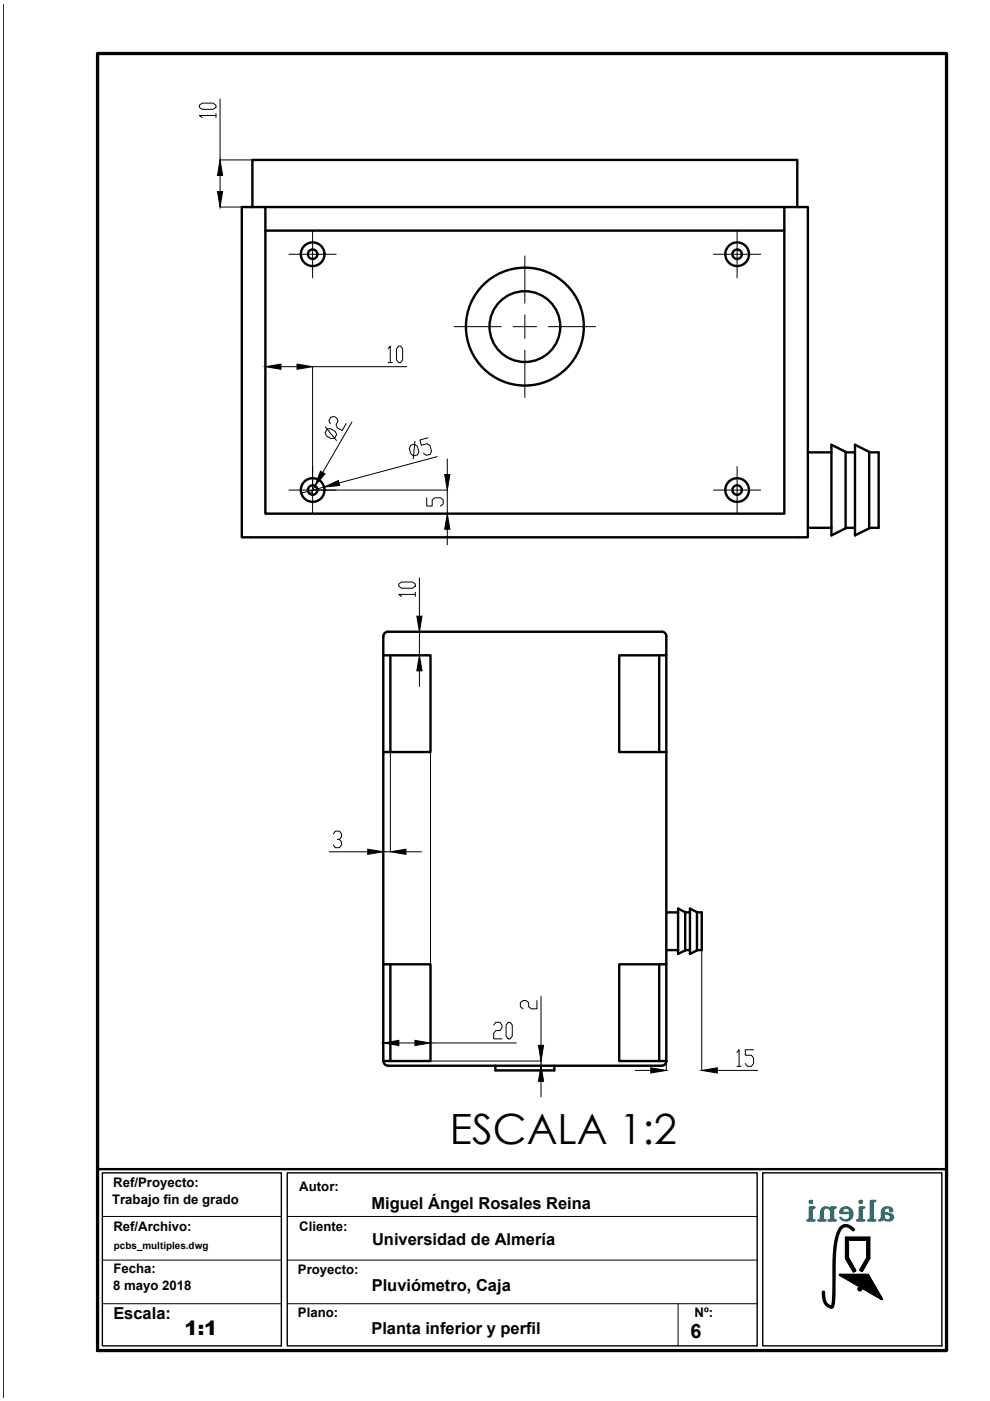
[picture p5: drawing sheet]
<svg xmlns="http://www.w3.org/2000/svg" width="210mm" height="297mm" viewBox="0 0 210 297" stroke-linecap="round" stroke-linejoin="round" font-family="sans-serif">
<!-- layer: 0 -->
<g fill="none" stroke="#000" stroke-width=".51">
<path d="M51.3 43.9h5v65h110v-65h5v70h-120zM53.5 43.9v-10h115.5v10M56.3 48.9h110M56.3 43.9h110M171.3 95.9h5M176.3 94.3l3 1.5v16.2l-3 1.5zM179.3 95.9h2M181.3 94.3l3 1.5v16.2l-3 1.5zM184.3 95.9h2v16h-2M171.3 111.9h5M179.3 111.9h2M81.3 134.9v4h10v20.5h-10v45h10v20.6h-10v-20.6"/>
<path d="M81.3 138.9v20.5M82.3 133.9h58M82.3 133.9a1.01 1.01 0 0 0-1 1M82.8 138.9v20.5M139.8 138.9v20.5M140.3 133.9a1.01 1.01 0 0 1 1 1M141.3 134.9v4h-10v20.5h10M141.3 138.9v20.5M141.3 159.4v45h-10v20.6h10v-20.6M141.3 193.4h2.5M143.8 192.6l1.5 .8v8.1l-1.5 .7zM145.3 193.4h1"/>
<path d="M146.3 192.6l1.5 .8v8.1l-1.5 .7zM147.8 193.4h1v8h-1M82.8 204.4v20.6M139.8 204.4v20.6M141.3 201.4h2.5M145.3 201.4h1M81.3 224.9a1.01 1.01 0 0 0 1 1.1M82.3 226h58M105 226v.9h12.5v-.9M141.3 224.9a1.01 1.01 0 0 1-1 1.1M20.7 247.9h180"/>
<circle cx="66.3" cy="53.9" r="2.51"/>
<circle cx="66.3" cy="53.9" r="1.01"/>
<circle cx="156.3" cy="53.9" r="2.51"/>
<circle cx="156.3" cy="53.9" r="1.01"/>
<circle cx="111.3" cy="69.2" r="12.5"/>
<circle cx="111.3" cy="69.2" r="7.5"/>
<circle cx="66.3" cy="103.9" r="2.51"/>
<circle cx="66.3" cy="103.9" r="1.01"/>
<circle cx="156.3" cy="103.9" r="2.51"/>
<circle cx="156.3" cy="103.9" r="1.01"/>
</g>
<g fill="none" stroke="#000" stroke-width=".21">
<path d="M.7 1v295.3M42.3 22.3l.6-.4h2.3l.6 .4v.5l-.6 .4h-2.3l-.6-.4zM45.8 24.5h-3.5l.6 .4M45.8 24.1v.8M46.7 21v12.9h6.8M46.7 37.2v3.4M46.7 43.9h4.5M66.3 48.9v5h-5M71.3 53.9h-5v5M111.3 54.3v10M156.3 48.9v5h-5M161.3 53.9h-5v5"/>
<path d="M56.3 77.7v31.1M59.6 77.7h3.4M82.3 74l.4-.6v3.5M82.3 76.9h.9M84.5 73.4h.4l.5 .6v2.3l-.5 .6h-.4l-.4-.6v-2.3zM86.2 77.7h-19.9v26.1M96.3 69.3h10M111.3 66.8v2.5h-2.5M111.3 74.3v10M113.8 69.3h-2.5v2.5M116.3 69.3h10M69 90.5l2.3 2.9"/>
<path d="M69.3 91l.8-.1 1 .6 .3 .6-.5 .8-.7 .1-1-.6-.3-.7zM73.4 89.8l-.9 1.5-1-.6-.2-.7 .4-.7-.3-.7-.5-.3-.7 .1-.5 .8 .3 .6M74.6 89.5l-6.2 10.7M87.1 94.4l.8-.2 .6 .4 .3 1.2-.3 .6-.8 .3-.6-.5-.3-1.1zM88 93.6l-.4 3.7M90.7 92.8l-1.7 .5 .3 1.1 1.3-.3 .6 .4 .3 1.2-.3 .6-.8 .2-.6-.4M92.7 96.8l-20.8 5.6M94.8 97.3v3.3M156.3 98.9v5h-5M66.3 101.4v2.5h-5M66.3 103.9h28.5v5h-38.5M66.8 103l-1 1.8"/>
<path d="M68.7 103.3l-4.8 1.3M68.8 103.9h-2.5v5M90.5 105.5v1.8h1.1v-1.3l.6-.5h1.2l.6 .5v.8l-.6 .5M94.8 112.2v3.3M161.3 103.9h-5v5M82.3 133.9h6.6v5h2.3M84.5 123.8l.6-.4h2.4l.6 .4v.5l-.6 .4h-2.4l-.6-.4zM88.1 126h-3.6l.6 .4M88.1 125.6v.8M88.9 122.5v8.1M82.8 159.5v21.1h-1.5v44.3M88.9 142.2v3.3"/>
<path d="M91.3 159.5v61.6h18.2M70.7 176.8l.4-.6h.9l.4 .6v.6l-.4 .6h-.5M72 178l.4 .6v.5l-.4 .6h-.9l-.4-.6M69.8 180.6h8.2M86.1 180.6h3.3M104.7 217.3l.4-.6h.9l.4 .6v.6l-.4 .6h-.9l-.4 .6v1.2h1.7M107.7 216.7h.5l.4 .6v2.4l-.4 .6h-.5l-.4-.6v-2.4zM113.8 212.1v1.8h-1.1l-.6-.5v-.8l-.6-.5h-.6l-.6 .5v.8l.6 .5M114.7 211.3v10.3M148.8 201.5v25.4M84.6 221.1h3.4M91.3 225h23.4v1h25.5"/>
<path d="M114.7 229.3v3.3M134.7 226.9h3.3M141.3 225v1.9M152.1 226.9h8.5M156.3 223.2l.4-.6v3.5M156.3 226.1h.8M159.8 222.6h-1.8v1.1h1.3l.5 .6v1.2l-.5 .6h-.9l-.4-.6M21.7 257.9h38M60.9 257.9h99.6M21.7 267.2h38M21.7 276.4h38M60.9 267.2h99.6"/>
<path d="M60.9 276.4h99.6M143.8 276.4v8.9"/>
</g>
<g fill="#000" stroke="#000" stroke-width=".21">
<path d="M46.7 33.9l.5 3.3h-1.1zM46.1 40.6h1.1l-.5 3.3zM56.3 77.7l3.3-.5v1.1zM63 77.2l3.3 .5-3.3 .6zM68 99.9l.9 .6-2.1 2.5zM68.7 103.3l3-1.4 .3 1zM94.8 108.9l.6 3.3h-1.1zM94.3 100.6h1.1l-.6 3.3zM88.4 130.6h1.1l-.6 3.3zM88.9 138.9l.6 3.3h-1.1zM78 180l3.3 .6-3.3 .5zM82.8 180.6l3.3-.6v1.1z"/>
<path d="M81.3 221.1l3.3-.5v1.1zM88 220.6l3.3 .5-3.3 .6zM114.7 226l.6 3.3h-1.1zM114.2 221.6h1.1l-.6 3.4zM138 226.4l3.3 .5-3.3 .6zM148.8 226.9l3.3-.5v1.1z"/>
</g>
<path d="M21.7 248.7h38v36.6h-38zM60.9 248.7h99.6v36.6h-99.6zM161.7 248.7h38v36.6h-38z" fill="none" stroke="#000" stroke-width=".3"/>
<path d="M20.7 11.3h180v275h-180z" fill="none" stroke="#000" stroke-width=".7"/>
<!-- layer: principal -->
<g fill="none" stroke="#000" stroke-width=".3">
<path d="M171.3 258.7h.1M171.4 258.7h.1M171.5 258.7h-.1M171.6 258.6l-.1 .1M171.7 255l.4-.4zM171.7 256.4l.4-.4zM171.7 256.4l.5-.4zM171.7 256.5l.5-.5zM171.7 256h.1M171.7 256.2l.2-.2-.2 .2M171.7 257.9l.4-.4-.4 .5M171.7 254.8l.2-.2z"/>
<path d="M171.8 254.8l.2-.2zM171.8 256l-.1 .1M171.8 254.6l-.1 .1M171.8 254.8l.2-.2-.3 .4zM171.9 254.6l-.2 .2M171.9 254.8h.1M171.9 254.9l.2-.1-.3 .2zM171.9 255l.2-.2zM171.9 255l.2-.2-.2 .2M172 256l-.3 .3M172 254.6l-.3 .3M172.1 256l-.4 .4"/>
<path d="M172.1 254.7l-.4 .3 .4-.3M172.1 256.4h.1M172.1 258.1l-.6 .6 .6-.5-.5 .5 .5-.4M172.1 258.7h.1M172.1 254.9l-.1 .1 .1-.1M172.1 255h.1M172.1 256.4l-.4 .5M172.1 256.5l-.4 .5M172.1 256.6l-.4 .4M172.1 256.7l-.4 .4M172.1 256.8l-.4 .4M172.1 256.9l-.4 .4"/>
<path d="M172.1 257l-.4 .4M172.1 257l-.4 .5M172.1 257.1l-.4 .5M172.1 257.2l-.4 .4M172.1 257.3l-.4 .4M172.1 257.4l-.4 .4M172.1 257.4l-.4 .5 .4-.4M172.1 257.6l-.4 .5M172.1 257.7l-.4 .5M172.1 257.8l-.4 .4M172.1 257.9l-.4 .4M172.1 257.9l-.4 .5"/>
<path d="M172.1 258l-.4 .5M172.1 258.4l-.3 .3M172.1 258.6l-.3 .1M172.1 258.6h.1M172.1 258.6l-.2 .1M172.2 256.3l-.5 .5M172.2 256.2l-.5 .5 .4-.4M172.2 258.6l-.2 .1 .1-.1M172.2 258.6l-.2 .1M172.2 256.2l-.1 .1M172.3 256l-.6 .5M172.3 256.1l.1-.1-.3 .3"/>
<path d="M172.3 258.6h.1M172.3 258.6l-.2 .1M172.3 256l-.6 .6 .4-.4M172.3 258.7h.1M172.3 256l-.2 .2M172.3 258.7h-.1M172.4 258.7h-.1M172.4 258.7h.1M172.4 256l-.1 .1M172.5 258.7h.1M172.5 258.7h-.1M172.5 256l-.1 .1"/>
<path d="M172.5 256h.1M173.7 258.7h.1M173.8 258.7h-.1M174 258.6l-.3 .1M174.1 258.7h.1M174.1 257l.4-.4-.4 .5M174.1 257.3l.4-.4-.4 .5M174.5 258.7h.1M174.5 258.1l-.6 .6 .6-.5M174.5 256.9l-.4 .3M174.5 257l-.4 .5M174.5 257.1l-.4 .4"/>
<path d="M174.5 257.2l-.4 .4M174.5 257.3l-.4 .4M174.5 257.3l-.4 .5M174.5 257.4l-.4 .4M174.5 257.5l-.4 .4M174.5 257.5l-.4 .5M174.5 257.6l-.4 .5M174.5 257.7l-.4 .4M174.5 257.8l-.4 .4M174.5 257.8l-.4 .5M174.5 257.9l-.4 .4M174.5 258l-.4 .4"/>
<path d="M174.5 258.1l-.4 .4M174.5 258.3l-.5 .4M174.5 258.3l-.4 .4M174.5 258.4l-.4 .3 .4-.1M174.5 258.6l-.2 .1 .2-.1M174.5 258.6h.1M174.5 256.2l-.2 .2M174.5 256.7l-.4 .5 .4-.4M174.5 256.2l-.2 .3M174.5 258.6l-.2 .1M174.5 256.6l-.4 .4M174.6 258.6l-.2 .1"/>
<path d="M174.6 258.6l-.1 .1M174.6 256.1l-.4 .4M174.6 256.4l-.5 .6M174.6 258.6h.1M174.6 258.7h.1M174.6 256.3l-.5 .6M174.6 256.3l-.5 .5M174.6 258.6l-.1 .1h.1M174.7 256.2l-.6 .6M174.7 256.1l-.5 .5M174.7 258.7h.1M174.8 258.7h-.1"/>
<path d="M174.8 256l-.6 .7M175.9 258.7h-.1M175.9 258.7l.2-.1zM176 258.7h-.1M176.2 258.7h.1M176.2 256h.1M176.2 256.4l.4-.4-.4 .5M176.2 257.9l.4-.5-.4 .5M176.2 258.6l-.2 .1M176.3 256l-.1 .1M176.4 256l-.2 .2M176.5 256l-.3 .3"/>
<path d="M176.6 256l-.4 .3M176.6 258.7h.1M176.6 256.1l-.4 .4M176.6 256.2l-.4 .4M176.6 256.3l-.4 .4M176.6 256.3l-.4 .5M176.6 256.4l-.4 .5M176.6 256.5l-.4 .4M176.6 256.6l-.4 .4M176.6 256.7l-.4 .4M176.6 256.8l-.4 .4M176.6 256.8l-.4 .5"/>
<path d="M176.6 256.9l-.4 .5M176.6 257l-.4 .5M176.6 257.1l-.4 .4M176.6 257.2l-.4 .4M176.6 257.3l-.4 .4M176.6 257.3l-.4 .5 .4-.4M176.6 257.5l-.4 .5M176.6 257.6l-.4 .5M176.6 257.7l-.4 .4M176.6 257.8l-.4 .4M176.6 257.8l-.4 .5M176.6 257.9l-.4 .4"/>
<path d="M176.6 258l-.4 .4M176.6 258.1l-.6 .6M176.6 258.1l-.5 .6 .5-.5M176.6 258.3l-.4 .4M176.6 258.4l-.3 .3M176.6 258.6l-.3 .1M176.6 258.6l-.2 .1 .2-.1M176.6 258.6h.1M176.6 258.6v.1M176.6 258.6l-.1 .1h.1M176.7 258.6l-.1 .1M176.7 258.6l-.1 .1 .1-.1"/>
<path d="M176.7 258.6h.1M176.8 258.7h.1M176.8 258.6l-.1 .1M176.8 258.7h-.1M177 258.7h-.2M177 258.7h.1M178.2 256.7l.6-.6-.6 .7M178.6 256.6l-.4 .5M178.6 256.7l-.4 .5M178.6 256.8l-.4 .4M178.6 256.9l-.3 .3M178.6 257l-.2 .2"/>
<path d="M178.6 257.1l-.1 .1M178.6 256.5l-.4 .5M178.6 256.2l-.3 .3M178.7 256.4l-.5 .5M178.8 256.1l-.5 .5M178.8 256.2l-.6 .7 .5-.5M178.9 256.1l-.1 .1M179 256.1l-.2 .1M179 256.1h-.1M179.1 256l-.1 .1M179.1 256h.1M179.2 256h.1"/>
<path d="M179.5 256h.1M179.6 256h.1M179.6 258.7h.1M179.6 256l.1 .1M179.7 256.1h.1M179.8 258.7h-.2M179.8 256.1h.1M179.9 256.1h.1M179.9 256.2h.1M179.9 256.1l-.1 .1M179.9 258.6h.1M180 256.2h.1"/>
<path d="M180.1 256.3l.1-.1-.1 .1M180.1 256.2v.1M180.1 256.4l.1-.1-.1 .1M180.1 258.3l.5-.4-.7 .8M180.2 256.5l.1-.1-.1 .1M180.2 256.5l.1-.2-.1 .2M180.2 256.6l.2-.1-.2 .2M180.2 258.2l.5-.6-.5 .6M180.2 256.7l.2-.2-.2 .2M180.2 256.3l-.1 .1M180.3 256.8l.2-.3-.2 .3M180.3 256.9l.2-.3-.2 .3"/>
<path d="M180.3 257.6l.4-.4-.4 .4M180.3 257l.3-.3-.3 .3M180.3 257.1l.3-.3-.3 .4M180.3 257.3l.3-.3-.3 .3M180.5 256.5l-.3 .2M180.5 258.1l-.4 .5M180.6 256.7l-.3 .2M180.6 258l-.7 .6M180.6 258l-.6 .6 .6-.6M180.6 257.9l-.7 .7 .7-.7M180.6 256.9l-.3 .3M180.7 257.8l-.5 .5 .4-.5"/>
<path d="M180.7 257.1l-.4 .4M180.7 257l-.4 .4M180.7 257.2l-.4 .4M180.7 257.2l-.4 .5M180.7 257.3l-.4 .6M180.7 257.5l-.4 .5M180.7 257.6l-.5 .5M182.3 255l.4-.4zM182.3 256h.1M182.3 256.4l.4-.4-.4 .4M182.3 254.6v.1M182.3 257.6l.4-.4-.4 .5"/>
<path d="M182.3 254.8l.2-.2zM182.3 256v.1M182.4 254.8l.2-.2zM182.4 254.6l-.1 .1M182.4 256l-.1 .2M182.4 258.7l.3-.2-.3 .2M182.4 254.6l-.1 .2M182.5 254.8h.1M182.5 256l-.2 .2M182.5 254.6l-.2 .3M182.5 256l-.2 .3M182.6 254.8l.1-.1-.3 .3z"/>
<path d="M182.6 254.6l-.3 .3 .3-.3M182.6 256l-.3 .3M182.7 256l-.4 .4M182.7 254.7l-.4 .3 .4-.3M182.7 254.8l-.3 .2 .3-.2M182.7 254.8l-.2 .2zM182.7 258.7h.1M182.7 254.9l-.2 .1M182.7 254.9l-.1 .1M182.7 255h.1M182.7 256.1l-.4 .4M182.7 256.1l-.4 .5"/>
<path d="M182.7 256.2l-.4 .4M182.7 256.3l-.4 .4M182.7 256.4l-.4 .4M182.7 256.4l-.4 .5M182.7 256.5l-.4 .5M182.7 256.6l-.4 .5M182.7 256.7l-.4 .5M182.7 256.8l-.4 .4M182.7 256.9l-.4 .4M182.7 257l-.4 .4M182.7 257l-.4 .5M182.7 257.1l-.4 .5"/>
<path d="M182.7 257.3l-.4 .5M182.7 257.4l-.4 .6M182.7 257.6l-.4 .4M182.7 257.7l-.4 .4M182.7 257.7l-.4 .5 .4-.4M182.7 257.9l-.4 .4M182.7 257.9l-.4 .5M182.7 258l-.4 .5M182.7 258.2l-.4 .5M182.7 258.1l-.4 .5M182.7 258.3l-.4 .4 .4-.3M182.7 258.6l-.2 .1"/>
<path d="M182.7 258.7h-.1M184.6 255.8l.4-.4-.4 .5M184.6 256.7l.4-.4-.4 .4M184.6 257l.4-.4-.4 .5M184.6 258.1l.4-.4-.4 .5M184.6 258.7l.4-.3-.3 .3M184.7 254.6l-.1 .1M184.8 254.6l-.2 .2M184.9 254.6l-.3 .3M185 254.6l-.4 .4M185 258.7h.1M185 254.6l-.4 .5"/>
<path d="M185 254.7l-.4 .5M185 254.8l-.4 .4M185 254.8l-.4 .5M185 254.9l-.4 .5M185 255l-.4 .4M185 255.1l-.4 .4M185 255.1l-.4 .5M185 255.2l-.4 .4M185 255.2l-.4 .5M185 255.3l-.4 .5M185 255.5l-.4 .4M185 255.6l-.4 .4"/>
<path d="M185 255.7l-.4 .4M185 255.7l-.4 .5M185 255.8l-.4 .4M185 255.9l-.4 .4M185 255.9l-.4 .6M185 256.1l-.4 .4M185 256.2l-.4 .4M185 256.3l-.4 .5M185 256.4l-.4 .5M185 256.5l-.4 .4M185 256.7l-.4 .5M185 256.8l-.4 .5"/>
<path d="M185 256.9l-.4 .5M185 257l-.4 .6M185 257.2l-.4 .5M185 257.3l-.4 .4M185 257.4l-.4 .4M185 257.5l-.4 .4M185 257.5l-.4 .5M185 257.6l-.4 .4M185 257.6l-.4 .5M185 257.8l-.4 .5M185 257.9l-.4 .4M185 258l-.4 .4"/>
<path d="M185 258l-.4 .5M185 258.1l-.4 .5M185 258.2l-.4 .4M185 258.3l-.4 .4M185 258.4l-.4 .3M185 258.4l-.3 .3M185 258.5l-.2 .2M185 258.6l-.1 .1M185 258.7h-.1M187 257.5l.4-.4-.4 .5M187.2 258.6h.1M187.2 258.5l-.1 .1"/>
<path d="M187.3 258.4l-.3 .2 .2-.2M187.3 258.3l-.3 .3M187.3 258.2l-.3 .4 .3-.3M187.4 256.6l-.4 .4M187.4 256.7l-.4 .4M187.4 256.8l-.4 .4M187.4 256.9l-.4 .4M187.4 256.9l-.4 .5M187.4 257l-.4 .5M187.4 257.2l-.4 .4M187.4 257.3l-.4 .4M187.4 257.4l-.4 .4"/>
<path d="M187.4 257.4l-.4 .5M187.4 257.5l-.4 .4M187.4 257.6l-.4 .4M187.4 257.7l-.4 .4M187.4 257.7l-.4 .5M187.4 257.8l-.5 .5M187.4 257.9l-.6 .6M187.4 258l-.8 .7M187.4 258l-.6 .7M187.4 258.1l-.5 .6M187.4 256.2l-.2 .2M187.4 256.5l-.4 .5"/>
<path d="M187.5 256.4l-.5 .5 .4-.4M187.5 256.3l-.5 .6M187.5 256.1l-.4 .5M187.6 257.2h.1M187.7 256.1l-.7 .6M187.7 257.2h.1M187.7 256l-.7 .8M187.8 256l-.8 .8M187.8 257.2h.1M187.9 257.3h.1M188 257.3h-.1M188 257.3h.1"/>
<path d="M188.1 257.3h-.1M188.2 257.3h-.1M188.2 257.3h.1M188.3 257.3h-.1M188.3 257.3v.1M188.4 257.3l-.1 .1M188.5 257.4h-.2M188.5 257.4h-.1M188.5 257.4h.2M188.6 258.7l.7-.7-.7 .7M188.8 257.5h-.2M188.9 257.5l-.1 .1"/>
<path d="M188.9 257.9l.3-.3-.3 .3M189 257.5l-.2 .2M189.1 257.6l-.2 .2M189.1 258.6h.1M189.2 258.5l-.1 .1M189.2 257.7l-.3 .2M189.2 257.7l-.3 .3M189.2 257.7l-.3 .4M189.3 257.8l-.4 .3M189.3 258.3l-.3 .3M189.3 257.9l-.4 .3M189.3 257.9l-.4 .4"/>
<path d="M189.3 257.9l-.4 .5M189.3 257.9l-.5 .6M189.3 258.2l-.4 .4M189.3 257.9l-.5 .5M189.3 258l-.6 .7M189.3 258.1l-.6 .6M178.1 270.3h.1M178.2 270.3h-.1M178.3 270.3l-.1 .1M178.4 270.3l-.1 .1 .1-.1M178.5 270.3l-.2 .1 .2-.1M178.6 270.3l-.2 .2"/>
<path d="M178.7 270.3l-.2 .2M178.8 270.3l-.3 .2M178.9 270.3l-.3 .3M179 270.3l-.4 .3M179.1 270.3l-.4 .3M179.2 270.9l.7-.6-.7 .7M179.3 271l.8-.7-.7 .7M179.3 270.3l-.6 .4M179.4 270.3l-.5 .5M179.4 262.4h.1M179.4 270.3l-.5 .5 .6-.5M179.5 262.4l-.1 .1"/>
<path d="M179.5 270.3l-.5 .5M179.5 262.4l-.1 .2M179.6 270.3l-.6 .5 .8-.5M179.6 262.4l-.2 .2M179.6 262.4l-.2 .4M179.8 262.4l-.4 .4 .4-.4M179.8 262.9l-.4 .5M179.8 263l-.4 .4M179.8 263l-.4 .5 .4-.4M179.8 263.2l-.4 .4M179.8 263.2l-.4 .5M179.8 263.3l-.4 .5"/>
<path d="M179.8 263.4l-.4 .4M179.8 263.5l-.4 .4M179.8 263.5l-.4 .5M179.8 263.6l-.4 .5 .4-.4M179.8 263.7l-.4 .4M179.8 263.8l-.4 .4M179.8 263.8l-.4 .5M179.8 263.9l-.4 .5 .4-.4M179.8 264l-.4 .5M179.8 264.1l-.4 .5M179.8 264.2l-.4 .5M179.8 264.3l-.4 .4"/>
<path d="M179.8 264.4l-.4 .4M179.8 264.4l-.4 .5M179.8 264.5l-.4 .5M179.8 264.6l-.4 .5M179.8 264.7l-.4 .5 .4-.4M179.8 264.9l-.4 .4M179.8 265l-.4 .4M179.8 265l-.4 .5M179.8 265.1l-.4 .6M179.8 265.3l-.4 .4M179.8 265.3l-.4 .5M179.8 265.5l-.4 .4"/>
<path d="M179.8 265.6l-.4 .4M179.8 265.8l-.4 .4M179.8 265.6l-.4 .5M179.8 265.8l-.4 .5M179.8 265.7l-.4 .4M179.8 265.9l-.4 .5M179.8 266l-.4 .4M179.8 266l-.4 .5M179.8 266.1l-.4 .4M179.8 266.1l-.4 .5M179.8 266.3l-.4 .5M179.8 266.2l-.4 .5 .4-.4"/>
<path d="M179.8 266.4l-.4 .4M179.8 266.5l-.4 .4 .4-.4M179.8 266.6l-.4 .3M179.8 266.6l-.3 .4M179.8 266.7l-.3 .3M179.8 266.7l-.3 .4M179.8 270.3l-.6 .6M179.8 266.8l-.2 .3M179.9 266.8l-.3 .3M179.9 262.4l-.5 .5M179.9 262.8l.5-.4-.4 .4M179.9 266.9l-.3 .3"/>
<path d="M179.9 266.9l-.3 .4 .3-.4M179.9 270.3l-.6 .7M180 267l-.3 .3M180 262.4l-.6 .6M180 267l-.3 .4 .3-.3M180 267.1l-.2 .3 .3-.2M180 267.9l.3-.3-.2 .3M180.1 267.1l-.4 .3M180.1 262.4l-.7 .7M180.1 267.2l-.3 .3 .3-.3M180.1 267.3l-.3 .3M180.1 262.4l-.7 .8"/>
<path d="M180.2 267.3l-.3 .4M180.2 262.4l-.8 .8M180.2 267.4l-.3 .3M180.2 268.2l.3-.3-.3 .4M180.2 270.3l-.8 .8M180.2 262.4l-.8 .9M180.2 267.4l-.3 .4M180.2 267.5l-.3 .3M180.2 267.5l-.2 .3 .3-.3M180.3 270.3l-.9 .8M180.3 262.4l-.5 .4M180.3 267.5l-.3 .3"/>
<path d="M180.3 268.5l.3-.4-.2 .4M180.4 267.7l-.3 .3M180.4 267.7l-.3 .4M180.4 270.3l-.9 .8M180.4 267.8l-.2 .3 .3-.2M180.4 270.3l-.8 .9M180.4 262.4l-.4 .4M180.5 262.8l.4-.4-.3 .4M180.5 267.9l-.3 .3M180.5 268.7l.3-.3-.3 .4M180.5 262.4l-.5 .4M180.5 268.8l.4-.3-.3 .4"/>
<path d="M180.5 270.3l-.9 .9M180.6 268.9l.3-.3-.3 .3M180.6 262.4l-.5 .4M180.6 268l-.4 .3M180.6 268.1l-.3 .3M180.6 262.4l-.4 .4M180.6 270.3l-.9 .9M180.7 268.2l-.3 .3M180.7 268.2l-.3 .4M180.7 269.1l.3-.3-.3 .4M180.7 270.3l-1 1M180.7 262.4l-.4 .4"/>
<path d="M180.8 262.4l-.5 .4M180.8 268.4l-.3 .3M180.8 270.3l-1 1 1.1-1-1 1.1 1.1-1.1M180.8 268.5l-.3 .3M180.9 262.4l-.5 .4M180.9 268.6l-.3 .3M180.9 269.5l.3-.3-.3 .3M180.9 268.7l-.2 .3M181 269.5l.3-.3-.3 .4M181 262.4l-.4 .4M181 268.9l-.2 .3M181.1 262.4l-.5 .4"/>
<path d="M181.1 269l-.3 .3M181.1 269l-.3 .3 .4-.3M181.1 270.3l-1.1 1.1M181.2 269l-.3 .4 .3-.3M181.2 262.4l-.5 .4M181.2 270.3l-1.2 1.1M181.2 272.1l1.9-1.8-1.8 1.8M181.3 269.3l-.3 .3 .3-.2M181.3 262.4l-.5 .4M181.3 269.3l-.1 .2M181.3 270.3l-1.2 1.2M181.3 269.4h.1"/>
<path d="M181.4 262.4l-.5 .4M181.4 270.3l-1.2 1.2M181.4 270.3l-1.2 1.2 1.4-1.2M181.5 262.4l-.5 .4M181.5 262.4l-.4 .4M181.6 272.4l2.2-2.1-2.1 2.1M181.6 262.4l-.4 .4M181.7 270.3l-1.4 1.3M181.7 270.3l-1.3 1.3M181.7 262.4l-.5 .4M181.8 272.4l2.2-2.1zM181.8 262.4l-.5 .4"/>
<path d="M181.8 262.4l-.4 .4M181.8 262.4l-.4 .4 .5-.4M181.8 270.3l-1.4 1.3M181.9 272.5l2.2-2.2-2.2 2.2M181.9 270.3l-1.4 1.4M181.9 272.5l2.2-2.1zM182 262.4l-.5 .4M182 272.5l2.1-2.1-2.1 2.2M182 262.4l-.4 .4M182.1 270.3l-1.5 1.5 1.5-1.5M182.1 272.6l2.1-2zM182.1 262.4l-.4 .4"/>
<path d="M182.1 270.3l-1.6 1.4M182.1 270.3l-1.4 1.5M182.2 262.4l-.5 .4 .5-.4M182.2 270.3l-1.5 1.5 1.5-1.5M182.3 270.3l-1.6 1.5M182.3 270.3l-1.6 1.5 1.6-1.5M182.3 262.4l-.5 .4M182.4 272.8l1.9-2zM182.4 270.3l-1.6 1.6M182.4 272.8l1.9-2-1.9 2M182.5 262.4l-.6 .4M182.5 262.8l.5-.4-.4 .4"/>
<path d="M182.5 270.3l-1.6 1.6M182.5 262.4l-.4 .4M182.6 270.3l-1.7 1.6M182.6 272.9l1.9-1.8-1.8 1.9M182.6 262.4l-.4 .4M182.7 270.3l-1.7 1.7 1.7-1.7M182.7 262.4l-.4 .4M182.7 270.3l-1.7 1.7M182.8 262.4l-.5 .4 .5-.4M182.8 269.5h-.1M182.8 270.3l-1.8 1.7M182.8 270.3l-1.7 1.7 1.7-1.7"/>
<path d="M182.8 270.3l-1.7 1.7 1.8-1.7M182.8 273l1.8-1.7-1.7 1.8M182.9 269.3l-.2 .2 .1-.1M182.9 270.3l-1.8 1.7M182.9 270.3l-1.7 1.8 1.7-1.8M182.9 262.4l-.5 .4M183 270.3l-1.8 1.8 1.8-1.8M183 269l-.4 .4 .4-.3M183 273.2l1.7-1.7-1.6 1.7M183.1 262.4l-.5 .4M183.1 268.9l-.5 .5 .5-.5M183.1 262.4l-.4 .4"/>
<path d="M183.2 270.3l-1.9 1.9 1.9-1.9M183.2 262.4l-.4 .4M183.3 270.3l-2 1.9M183.3 262.4l-.5 .4 .6-.4M183.3 268.6l-.8 .8 .7-.6M183.3 270.3l-1.9 1.9M183.3 270.3l-1.9 1.9 2-1.9M183.3 268.5l-.8 .8 .8-.8M183.4 270.3l-2 1.9M183.4 270.3l-1.9 2M183.4 268.3l-1 1 1-.9M183.4 262.4l-.4 .4"/>
<path d="M183.5 270.3l-2 2 2-2M183.5 268.2l-1.1 1.1M183.5 262.4l-.5 .4M183.5 268.2l-1.1 1.1 .3 .2M183.5 270.3l-2 2M183.5 270.3l-1.9 2 2-2M183.5 262.4l-.4 .4M183.6 267.3l.7-.8-.8 .8M183.6 268.1l-1.2 1.1M183.6 262.4l-.4 .4 .4-.4M183.6 270.3l-2 2M183.7 267.9l-1.2 1.2"/>
<path d="M183.7 262.4l-.4 .4M183.8 267.8l-1.2 1.1M183.8 267.7l-1.1 1.1M183.8 262.4l-.4 .4M183.8 270.3l-2.1 2.1 2.1-2.1M183.8 266.8l.5-.5-.5 .5M183.9 262.4l-.5 .4M183.9 270.3l-2.2 2.1M183.9 270.3l-2.1 2.1 2.1-2.1M183.9 267.5l-1.2 1.2M183.9 265.1l.4-.4-.4 .5M183.9 266.3l.4-.4-.4 .5"/>
<path d="M183.9 267.5l-1.2 1.3M184 262.4l-.5 .4M184 270.3l-2.2 2.2 2.2-2.2M184 273.7l1.3-1.2-1.2 1.2M184 262.4l-.4 .4M184 267.3l-1.2 1.3M184.1 267.2l-1.2 1.2M184.1 270.3l-2.2 2.2M184.1 267.2l-1.1 1.1M184.1 262.4l-.5 .4M184.1 267.1l-1.1 1.2M184.1 270.5l-2.1 2.1"/>
<path d="M184.2 270.5l-2.1 2.1M184.2 273.8l1.2-1.2-1.2 1.2M184.2 262.4l-.5 .4M184.2 270.7l-2 2M184.2 262.4l-.4 .4M184.2 266.9l-1.2 1.3M184.3 270.7l-2.1 2M184.3 266.8l-1.2 1.2M184.3 262.4l-.4 .4M184.3 262.4l-.4 .5M184.3 262.5l-.4 .5M184.3 262.6l-.4 .5"/>
<path d="M184.3 262.7l-.4 .4M184.3 262.8l-.4 .4M184.3 262.8l-.4 .5M184.3 263.1l-.4 .5M184.3 262.9l-.4 .5M184.3 263l-.4 .4M184.3 263l-.4 .5M184.3 263.1l-.4 .4M184.3 263.2l-.4 .5M184.3 263.3l-.4 .4M184.3 263.4l-.4 .4M184.3 263.4l-.4 .5"/>
<path d="M184.3 263.5l-.4 .4 .4-.3M184.3 263.6l-.4 .5M184.3 263.7l-.4 .4M184.3 263.7l-.4 .5M184.3 263.8l-.4 .5M184.3 263.9l-.4 .4M184.3 263.9l-.4 .5M184.3 264l-.4 .5 .4-.4M184.3 264.1l-.4 .5M184.3 264.2l-.4 .5M184.3 264.3l-.4 .5M184.3 264.4l-.4 .4"/>
<path d="M184.3 264.4l-.4 .5M184.3 264.5l-.4 .4M184.3 264.6l-.4 .4M184.3 264.6l-.4 .5M184.3 264.8l-.4 .5M184.3 265l-.4 .4M184.3 264.9l-.4 .5M184.3 265l-.4 .5M184.3 265.1l-.4 .4M184.3 265.2l-.4 .4M184.3 265.2l-.4 .5M184.3 265.3l-.4 .4"/>
<path d="M184.3 265.3l-.4 .5M184.3 265.4l-.4 .5 .4-.4M184.3 265.6l-.4 .4M184.3 265.6l-.4 .5M184.3 265.7l-.4 .4M184.3 265.7l-.4 .5M184.3 265.8l-.4 .5M184.3 266l-.4 .4M184.3 266l-.4 .5M184.3 266.1l-.4 .5M184.3 266.2l-.4 .5M184.3 266.4l-.5 .5"/>
<path d="M184.3 266.4l-.6 .6M184.3 266.4l-.7 .8M184.3 266.6l-.9 .9M184.3 266.6l-1 1.1M184.3 266.7l-1.1 1.2M184.4 270.9l-1.9 1.9M184.4 270.9l-1.9 1.9 1.9-1.8M184.5 271l-2 1.9M184.5 271.1l-1.9 1.8M184.5 271.2l-1.7 1.8 1.8-1.8M184.6 271.3l-1.8 1.7M184.6 274l1-.9z"/>
<path d="M184.7 271.4l-1.8 1.7M184.7 271.4l-1.7 1.7M184.7 271.5l-1.7 1.6M184.7 271.5l-1.6 1.7 1.6-1.7M184.7 274.1l1-.9-.9 1M184.8 271.6l-1.7 1.6M184.8 271.6l-1.6 1.6 1.6-1.5M184.9 271.7l-1.7 1.6M184.9 271.8l-1.6 1.5M184.9 271.8l-1.5 1.6M184.9 271.9l-1.4 1.5 1.5-1.5M185 272l-1.5 1.4"/>
<path d="M185 272l-1.4 1.5 1.4-1.5M185 272.1l-1.4 1.4M185.1 272.1l-1.5 1.4M185.1 272.2l-1.4 1.3M185.1 272.2l-1.4 1.4M185.2 272.2l-1.4 1.4M185.2 272.3l-1.3 1.3M185.2 274.4l.8-.8-.7 .8M185.2 272.4l-1.3 1.2M185.3 272.4l-1.4 1.3M185.3 272.5l-1.3 1.2M185.3 272.5l-1.2 1.2"/>
<path d="M185.3 272.6l-1.2 1.2M185.4 272.7l-1.1 1.2 1.1-1.2M185.4 272.8l-1.1 1.1M185.5 272.8l-1.2 1.1M185.5 272.9l-1.1 1 1.1-1M185.5 274.6l.7-.6-.6 .6M185.6 272.9l-1.1 1.1M185.6 273l-1.1 1M185.6 273l-1 1M185.6 273.1l-.9 1 1-1M185.7 273.2l-1 .9M185.7 273.3l-.9 .9 1-.9"/>
<path d="M185.8 274.7l.5-.5zM185.8 273.3l-.9 .9M185.8 273.4l-.8 .9M185.9 273.5l-.9 .8M185.9 273.6l-.8 .7M185.9 273.6l-.8 .8zM186 273.6l-.8 .8M186 273.7l-.7 .8M186 273.8l-.6 .7 .7-.7M186.1 273.9l-.7 .6M186.1 274l-.6 .6M186.2 275l.3-.3z"/>
<path d="M186.2 274.1l-.6 .6M186.2 274.1l-.5 .6 .6-.6M186.3 274.2l-.6 .5 .6-.5M186.3 274.2l-.6 .5M186.3 275l.3-.3-.2 .4M186.4 274.3l-.5 .5M186.4 274.4l-.5 .4M186.4 274.4l-.4 .5M186.4 274.5l-.3 .4 .4-.4M186.5 274.6l-.4 .3M186.5 275.1l.2-.1zM186.6 274.7l-.3 .3 .3-.3"/>
<path d="M186.6 275.2l.2-.1-.1 .2M186.7 274.8l-.3 .3 .3-.2M186.7 274.9l-.2 .2M186.8 275.1l-.2 .1M186.8 275.1l-.1 .2M186.9 275.2l-.1 .1 .1-.1M186.9 275.2l-.1 .1M186.9 275.3h.1M186.9 275.4h.1M187 275.4h.1"/>
</g>
<g fill="none" stroke="#000" stroke-width=".51">
<path d="M178.1 270.3h5.9l3 5.1zM180.9 260.9a1.74 1.74 0 0 0-2.3-.7l-.8 1.2-.5 1.8a103.5 103.5 0 0 0-.4 11.5l-.1 1.2a1.11 1.11 0 0 1-.6 1.4l-.1-.1a3 3 0 0 1-1.6-3.3M181.1 260.7a1.93 1.93 0 0 0-2.6-.7 8.3 8.3 0 0 0-1.6 5.3l-.2 10-.4 1.8-.8-.4-.4-.6-.3-.9-.1-1.3M182.4 269.3l1.5-2.6v-3.9h-4.1v3.9l1.5 2.7M182.7 269.5l1.6-2.7v-4.4h-4.9v4.4l1.6 2.8"/>
<circle cx="182.3" cy="273.3" r=".29"/>
</g>
<g fill="none" stroke="#397272" stroke-width=".51">
<path d="M171.1 258.7h1.6M171.7 254.6h.4v.4h-.4zM171.7 254.8h.4M171.7 258.4l-.2 .3M171.7 258.6l-.4 .1M171.9 254.6v.4M171.9 256.2v2.4M172.1 256v2.7M172.1 258.6l.4 .1M172.1 258.4l.2 .3M172.3 256l-.2 .4M172.5 256l-.4 .2"/>
<path d="M172.7 256h-1v2.7M173.5 258.7h1.6M174.1 258.4l-.2 .3M174.1 258.6l-.4 .1M174.5 256.4l-.2 .6v1.6M174.5 258.6l.3 .1M174.5 258.4l.2 .3M174.8 256l-.3 .8v1.9M175.6 258.7h1.6M176.2 256.8a1.1 1.1 0 0 0-1.1-.8 1.1 1.1 0 0 0-1 1v1.7M176.2 258.4l-.2 .3M176.2 258.6l-.4 .1"/>
<path d="M176.4 256.2v2.4M176.6 256v2.7M176.6 258.6l.4 .1M176.6 258.4l.2 .3M176.8 256l-.2 .4M177 256l-.4 .2M177.2 256h-1v2.7M178.6 256.4l-.2 .6M179.2 256l-.4 .2-.2 .4v.6M179.5 256l.4 .2a1.62 1.62 0 0 1-.4 2.5M180.3 257.2h-2.1a1.27 1.27 0 0 1 1.3-1.2 1.27 1.27 0 0 1 1.2 1.2 1.4 1.4 0 0 1-.8 1.5 1.4 1.4 0 0 1-1.7-.5M180.3 256.6l.2 .4v.8l-.2 .4"/>
<path d="M181.7 258.7h1.6M182.3 254.6h.4v.4h-.4zM182.3 254.8h.4M182.3 258.4l-.2 .3M182.3 258.6l-.4 .1M182.5 254.6v.4M182.5 256.2v2.4M182.7 256v2.7M182.7 258.6l.4 .1M182.7 258.4l.2 .3M182.9 256l-.2 .4M183.1 256l-.4 .2"/>
<path d="M183.3 256h-1v2.7M184.1 258.7h1.5M184.6 258.4l-.1 .3M184.6 258.6l-.4 .1M184.8 254.8v3.8M185 254.6v4.1M185 258.6l.4 .1M185 258.4l.2 .3M185.2 254.6l-.2 .4M185.4 254.6l-.4 .2M185.6 254.6h-1v4.1M187.4 256.4l-.2 .4v1.4l-.2 .4"/>
<path d="M187.4 257l.2 .2 1.5 .4 .2 .6a1.12 1.12 0 0 1-1.9 0M187.6 257.2l1.2 .4a.75 .75 0 0 1-.2 1.1M187.8 256l-.4 .6v1.6l-.2 .4-.8 .1M188.9 256.6v-.2h-.1v.4h.3v-.4l-.5-.4h-.8l-.4 .2-.4 .6v1.4l-.4 .5M188.9 257.6l.2 .4-.2 .6"/>
</g>
<text font-size="8.8" x="95.4" y="242.5">ESCALA 1:2</text>
<g font-size="4.2">
<text x="39.1" y="283.1">1:1</text>
<text x="146.4" y="283.8">6</text>
</g>
<g font-size="3.5">
<text x="78.7" y="256.3">Miguel Ángel Rosales Reina</text>
<text x="78.9" y="263.9">Universidad de Almería</text>
<text x="78.8" y="273.7">Pluviómetro, Caja</text>
<text x="24" y="279.7">Escala:</text>
<text x="78.7" y="282.8">Planta inferior y perfil</text>
</g>
<g font-size="2.8">
<text x="24" y="251.7">Ref/Proyecto:</text>
<text x="23.8" y="255.3">Trabajo fin de grado</text>
<text x="63.5" y="252.6">Autor:</text>
<text x="24" y="261">Ref/Archivo:</text>
<text x="63.5" y="260.9">Cliente:</text>
<text x="24.1" y="270">Fecha:</text>
<text x="24" y="273.6">8 mayo 2018</text>
<text x="63.2" y="270.1">Proyecto:</text>
<text x="63.2" y="279.2">Plano:</text>
<text x="147.3" y="279.3">Nº:</text>
</g>
<text font-size="2.1" x="24.2" y="264.7">pcbs_multiples.dwg</text>
</svg>
